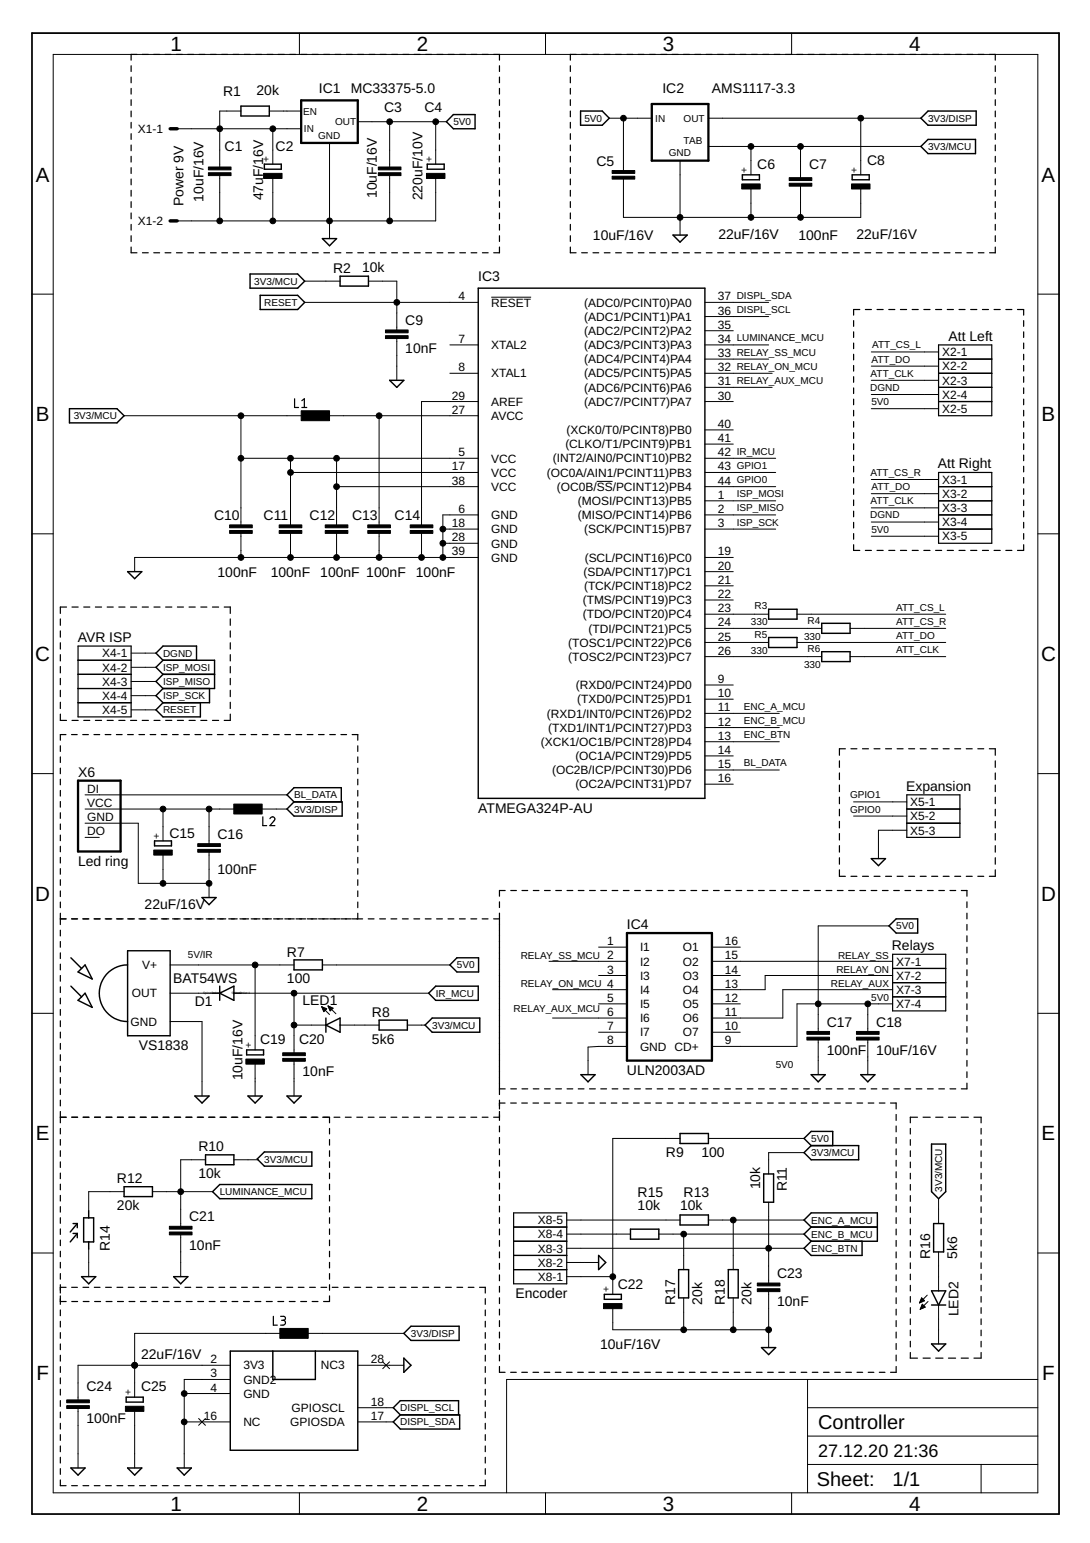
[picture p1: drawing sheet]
<svg xmlns="http://www.w3.org/2000/svg" width="210mm" height="297mm" viewBox="0 0 210 297" stroke-linecap="round" stroke-linejoin="round" font-family="sans-serif">
<g fill="none" stroke="#000" stroke-width=".23">
<path d="M25.3 12.7v1.1M25.3 14.8v1.1M25.3 17v1.1M25.3 19.2v1.1M26.4 10.5h-1.1v1.1M27.4 10.5h1.2M29.6 10.5h1.1M31.8 10.5h1.1M34 10.5h1.1M36.2 10.5h1.1M38.4 10.5h1.1M40.5 10.5h1.1"/>
<path d="M42.7 10.5h1.1M44.9 10.5h1.1M47.1 10.5h1.1M49.3 10.5h1.1M51.4 10.5h1.1M53.6 10.5h1.1M55.8 10.5h1.1M58 10.5h1.1M60.2 10.5h1.1M62.4 10.5h1.1M64.5 10.5h1.1M66.7 10.5h1.1"/>
<path d="M68.9 10.5h1.1M71.1 10.5h1.1M73.3 10.5h1.1M75.4 10.5h1.1M77.6 10.5h1.1M79.8 10.5h1.1M82 10.5h1.1M84.2 10.5h1.1M86.3 10.5h1.2M88.5 10.5h1.1M90.7 10.5h1.1M92.9 10.5h1.1"/>
<path d="M95.1 10.5h1.1v1.1M96.2 12.7v1.1M96.2 14.8v1.1M96.2 17v1.1M96.2 19.2v1.1M109.8 12.7v1.1M109.8 14.8v1.1M109.8 17v1.1M109.8 19.2v1.1M110.9 10.5h-1.1v1.1M112 10.5h1.1M114.2 10.5h1.1"/>
<path d="M116.4 10.5h1.1M118.6 10.5h1.1M120.7 10.5h1.1M122.9 10.5h1.1M125.1 10.5h1.1M127.3 10.5h1.1M129.5 10.5h1.1M131.6 10.5h1.2M133.8 10.5h1.1M136 10.5h1.1M138.2 10.5h1.1M140.4 10.5h1.1"/>
<path d="M142.6 10.5h1.1M144.7 10.5h1.1M146.9 10.5h1.1M149.1 10.5h1.1M151.3 10.5h1.1M153.5 10.5h1.1M155.6 10.5h1.2M157.8 10.5h1.1M160 10.5h1.1M162.2 10.5h1.1M164.4 10.5h1.1M166.6 10.5h1.1"/>
<path d="M168.7 10.5h1.1M170.9 10.5h1.1M173.1 10.5h1.1M175.3 10.5h1.1M177.5 10.5h1.1M179.6 10.5h1.2M181.8 10.5h1.1M184 10.5h1.1M186.2 10.5h1.1M188.4 10.5h1.1M190.6 10.5h1.1v1.1M191.7 12.7v1.1"/>
<path d="M191.7 14.8v1.1M191.7 17v1.1M191.7 19.2v1.1M25.3 21.4v1.1M25.3 23.6v1.1M25.3 25.7v1.1M25.3 27.9v1.1M25.3 30.1v1.1M25.3 32.3v1.1M25.3 34.5v1.1M25.3 36.6v1.2M25.3 38.8v1.1"/>
<path d="M96.2 21.4v1.1M96.2 23.6v1.1M96.2 25.7v1.1M96.2 27.9v1.1M96.2 30.1v1.1M96.2 32.3v1.1M96.2 34.5v1.1M96.2 36.6v1.2M96.2 38.8v1.1M109.8 21.4v1.1M109.8 23.6v1.1M109.8 25.7v1.1"/>
<path d="M109.8 27.9v1.1M109.8 30.1v1.1M109.8 32.3v1.1M109.8 34.5v1.1M109.8 36.6v1.2M109.8 38.8v1.1M191.7 21.4v1.1M191.7 23.6v1.1M191.7 25.7v1.1M191.7 27.9v1.1M191.7 30.1v1.1M191.7 32.3v1.1"/>
<path d="M191.7 34.5v1.1M191.7 36.6v1.2M191.7 38.8v1.1M25.3 47.6v1.1h1.1M25.3 41v1.1M25.3 43.2v1.1M25.3 45.4v1.1M27.4 48.7h1.2M29.6 48.7h1.1M31.8 48.7h1.1M34 48.7h1.1M36.2 48.7h1.1"/>
<path d="M38.4 48.7h1.1M40.5 48.7h1.1M42.7 48.7h1.1M44.9 48.7h1.1M47.1 48.7h1.1M49.3 48.7h1.1M51.4 48.7h1.1M53.6 48.7h1.1M55.8 48.7h1.1M58 48.7h1.1M60.2 48.7h1.1M62.4 48.7h1.1"/>
<path d="M64.5 48.7h1.1M66.7 48.7h1.1M68.9 48.7h1.1M71.1 48.7h1.1M73.3 48.7h1.1M75.4 48.7h1.1M77.6 48.7h1.1M79.8 48.7h1.1M82 48.7h1.1M84.2 48.7h1.1M86.3 48.7h1.2M88.5 48.7h1.1"/>
<path d="M90.7 48.7h1.1M92.9 48.7h1.1M96.2 41v1.1M96.2 43.2v1.1M96.2 45.4v1.1M96.2 47.6v1.1h-1.1M109.8 41v1.1M109.8 43.2v1.1M109.8 45.4v1.1M109.8 47.6v1.1h1.1M112 48.7h1.1M114.2 48.7h1.1"/>
<path d="M116.4 48.7h1.1M118.6 48.7h1.1M120.7 48.7h1.1M122.9 48.7h1.1M125.1 48.7h1.1M127.3 48.7h1.1M129.5 48.7h1.1M131.6 48.7h1.2M133.8 48.7h1.1M136 48.7h1.1M138.2 48.7h1.1M140.4 48.7h1.1"/>
<path d="M142.6 48.7h1.1M144.7 48.7h1.1M146.9 48.7h1.1M149.1 48.7h1.1M151.3 48.7h1.1M153.5 48.7h1.1M155.6 48.7h1.2M157.8 48.7h1.1M160 48.7h1.1M162.2 48.7h1.1M164.4 48.7h1.1M165.6 59.6h-1.2v1.1"/>
<path d="M166.6 48.7h1.1M166.6 59.6h1.2M168.7 48.7h1.1M168.9 59.6h1.2M170.9 48.7h1.1M171.2 59.6h1.1M173.1 48.7h1.1M173.4 59.6h1.2M175.3 48.7h1.1M175.7 59.6h1.1M177.5 48.7h1.1M177.9 59.6h1.2"/>
<path d="M179.6 48.7h1.2M180.2 59.6h1.1M181.8 48.7h1.1M182.4 59.6h1.2M184 48.7h1.1M184.7 59.6h1.1M186.2 48.7h1.1M186.9 59.6h1.2M188.4 48.7h1.1M189.2 59.6h1.2M191.4 59.6h1.2M191.7 41v1.1"/>
<path d="M191.7 43.2v1.1M191.7 45.4v1.1M191.7 47.6v1.1h-1.1M193.7 59.6h1.2M195.9 59.6h1.2v1.1M56.7 76.8v1.6h.8M58.1 78.4h1M58.1 77.1l.5-.3v1.6M164.4 61.7v1.1M164.4 63.9v1.1M164.4 66v1.1M164.4 68.2v1.1"/>
<path d="M164.4 70.4v1M164.4 72.5v1.1M164.4 74.7v1.1M164.4 76.8v1.1M164.4 79v1.1M180.7 66.4h10.3v13.6h-10.3zM180.7 69.1h10.3M180.7 71.9h10.3M180.7 74.6h10.3M180.7 77.3h10.3M197.1 61.7v1.1M197.1 63.9v1.1"/>
<path d="M197.1 66v1.1M197.1 68.2v1.1M197.1 70.4v1M197.1 72.5v1.1M197.1 74.7v1.1M197.1 76.8v1.1M197.1 79v1.1M164.4 81.2v1M164.4 83.3v1.1M164.4 85.4v1.2M164.4 87.6v1.1M164.4 89.8v1"/>
<path d="M164.4 91.9v1.1M164.4 94.1v1.1M164.4 96.2v1.1M164.4 98.4v1.1M180.7 91h10.3v13.6h-10.3zM180.7 93.7h10.3M180.7 96.4h10.3M180.7 99.1h10.3M197.1 81.2v1M197.1 83.3v1.1M197.1 85.4v1.2M197.1 87.6v1.1"/>
<path d="M197.1 89.8v1M197.1 91.9v1.1M197.1 94.1v1.1M197.1 96.2v1.1M197.1 98.4v1.1M11.6 119.1v1.3M12.8 116.9h-1.2v1.2M13.9 116.9h1.1M16.1 116.9h1.2M18.4 116.9h1.2M20.6 116.9h1.2M22.9 116.9h1.2"/>
<path d="M25.1 116.9h1.2M27.4 116.9h1.2M29.7 116.9h1.1M31.9 116.9h1.2M34.2 116.9h1.1M36.4 116.9h1.2M38.7 116.9h1.1M40.9 116.9h1.2M43.2 116.9h1.1v1.2M44.3 119.1v1.3M164.4 100.6v1M164.4 102.7v1.1"/>
<path d="M164.4 104.9v1.1h1.2M166.6 106h1.2M168.9 106h1.2M171.2 106h1.1M173.4 106h1.2M175.7 106h1.1M177.9 106h1.2M180.2 106h1.1M180.7 101.9h10.3M182.4 106h1.2M184.7 106h1.1M186.9 106h1.2"/>
<path d="M189.2 106h1.2M191.4 106h1.2M193.7 106h1.2M197.1 100.6v1M197.1 102.7v1.1M197.1 104.9v1.1h-1.2M11.6 121.5v1.2M11.6 123.7v1.2M11.6 126v1.2M11.6 128.3v1.2M11.6 130.6v1.2M11.6 132.9v1.2"/>
<path d="M11.6 135.2v1.2M11.6 137.5v1.2h1.2M13.9 138.7h1.1M15 124.4h10.3v13.6h-10.3zM15 127.1h10.3M15 129.8h10.3M15 132.5h10.3M15 135.3h10.3M16.1 138.7h1.2M18.4 138.7h1.2M20.6 138.7h1.2M22.9 138.7h1.2"/>
<path d="M25.1 138.7h1.2M27.4 138.7h1.2M29.7 138.7h1.1M31.9 138.7h1.2M34.2 138.7h1.1M36.4 138.7h1.2M38.7 138.7h1.1M40.9 138.7h1.2M44.3 121.5v1.2M44.3 123.7v1.2M44.3 126v1.2M44.3 128.3v1.2"/>
<path d="M44.3 130.6v1.2M44.3 132.9v1.2M44.3 135.2v1.2M44.3 137.5v1.2h-1.1M11.6 143.6v1.1M11.6 145.7v1.1M11.6 147.9v1M11.6 150v1.1M11.6 152.2v1M11.6 154.3v1.1M11.6 156.5v1M11.6 158.6v1.1"/>
<path d="M12.7 141.4h-1.1v1.1M13.8 141.4h1.1M15.9 141.4h1.1M18.1 141.4h1.1M20.3 141.4h1.1M22.4 141.4h1.1M24.6 141.4h1.1M26.8 141.4h1M28.9 141.4h1.1M31.1 141.4h1.1M33.2 141.4h1.1M35.4 141.4h1.1"/>
<path d="M37.5 141.4h1.2M39.7 141.4h1.1M41.9 141.4h1.1M44 141.4h1.1M46.2 141.4h1.1M48.4 141.4h1M50.5 141.4h1.1M50.6 157.2v1.7h.8M52 157.6a.46 .46 0 0 1 .6-.3 .46 .46 0 0 1 .2 .7l-.8 .9h.9M52.7 141.4h1.1M54.8 141.4h1.1M57 141.4h1.1"/>
<path d="M59.2 141.4h1.1M61.3 141.4h1.1M63.5 141.4h1.1M65.7 141.4h1M67.8 141.4h1.1v1.1M68.9 143.6v1.1M68.9 145.7v1.1M68.9 147.9v1M68.9 150v1.1M68.9 152.2v1M68.9 154.3v1.1M68.9 156.5v1"/>
<path d="M68.9 158.6v1.1M161.6 146.5v1.2M161.6 148.8v1.3M161.6 151.1v1.3M161.6 153.5v1.2M161.6 155.8v1.3M161.6 158.1v1.3M162.8 144.1h-1.2v1.3M163.9 144.1h1.1M166.1 144.1h1.1M168.3 144.1h1.2M170.5 144.1h1.2"/>
<path d="M172.8 144.1h1.1M174.6 153h10.2v8.2h-10.2zM174.6 155.7h10.2M174.6 158.5h10.2M175 144.1h1.1M177.2 144.1h1.2M179.4 144.1h1.2M181.6 144.1h1.2M183.9 144.1h1.1M186.1 144.1h1.1M188.3 144.1h1.1M190.5 144.1h1.2v1.3"/>
<path d="M191.7 146.5v1.2M191.7 148.8v1.3M191.7 151.1v1.3M191.7 153.5v1.2M191.7 155.8v1.3M191.7 158.1v1.3M11.6 160.8v1M11.6 162.9v1.1M11.6 165.1v1M11.6 167.2v1.1M11.6 169.4v1M11.6 171.5v1.1"/>
<path d="M11.6 173.7v1M11.6 175.8v2.2M11.6 179.1v1.1M11.6 176.9h1.1M13.8 176.9h1.1M15.9 176.9h1.2M18.1 176.9h1.2M20.3 176.9h1.2M22.4 176.9h1.3M24.6 176.9h1.3M26.8 176.9h1.3M28.9 176.9h1.4"/>
<path d="M31.1 176.9h1.4M33.2 176.9h1.5M35.4 176.9h1.5M37.5 176.9h1.6M39.7 176.9h1.6M41.9 176.9h1.6M44 176.9h1.7M46.2 176.9h1.7M48.4 176.9h1.7M50.5 176.9h1.8M52.7 176.9h1.8M54.8 176.9h1.9"/>
<path d="M57 176.9h1.8M59.2 176.9h1.8M61.3 176.9h1.9M63.5 176.9h1.9M65.7 176.9h1.9M67.8 176.9h2M68.9 160.8v1M68.9 162.9v1.1M68.9 165.1v1M68.9 167.2v1.1M68.9 169.4v1M68.9 171.5v1.1"/>
<path d="M68.9 173.7v1M68.9 175.8v1.1M70.9 176.9h1.1M73.1 176.9h1.1M75.3 176.9h1.1M77.5 176.9h1.1M79.7 176.9h1.1M81.9 176.9h1.1M84.1 176.9h1.1M86.3 176.9h1.1M88.5 176.9h1.1M90.7 176.9h1.1"/>
<path d="M92.9 176.9h1.1M95.1 176.9h1.1M96.2 173.6v1.1M96.2 175.8v34.9M97.3 171.4h-1.1v1.1M98.4 171.4h1M100.5 171.4h1.1M102.7 171.4h1.1M104.9 171.4h1.1M107 171.4h1.1M109.2 171.4h1.1M111.4 171.4h1.1"/>
<path d="M113.5 171.4h1.1M115.7 171.4h1.1M117.9 171.4h1.1M120 171.4h1.1M122.2 171.4h1.1M124.4 171.4h1.1M126.6 171.4h1M128.7 171.4h1.1M130.9 171.4h1.1M133.1 171.4h1.1M135.2 171.4h1.1M137.4 171.4h1.1"/>
<path d="M139.6 171.4h1.1M141.7 171.4h1.1M143.9 171.4h1.1M146.1 171.4h1.1M148.2 171.4h1.1M150.4 171.4h1.1M152.6 171.4h1.1M154.7 171.4h1.2M156.9 171.4h1.1M159.1 171.4h1.1M161.2 171.4h1.1M161.6 160.5v1.2"/>
<path d="M161.6 162.8v1.2M161.6 165.1v1.3M161.6 167.4v1.3h1.2M163.4 171.4h1.1M163.9 168.7h1.1M165.6 171.4h1.1M166.1 168.7h1.1M167.8 171.4h1M168.3 168.7h1.2M169.9 171.4h1.1M170.5 168.7h1.2M172.1 171.4h1.1"/>
<path d="M172.8 168.7h1.1M174.3 171.4h1.1M175 168.7h1.1M176.4 171.4h1.1M177.2 168.7h1.2M178.6 171.4h1.1M179.4 168.7h1.2M180.8 171.4h1.1M181.6 168.7h1.2M182.9 171.4h1.1M183.9 168.7h1.1M185.1 171.4h1.1v1.1"/>
<path d="M186.1 168.7h1.1M186.2 173.6v1.1M186.2 175.8v1.1M186.2 178v1.1M188.3 168.7h1.1M191.7 160.5v1.2M191.7 162.8v1.2M191.7 165.1v1.3M191.7 167.4v1.3h-1.2M11.6 181.3v1.1M11.6 183.4v1.1M11.6 185.6v1.1"/>
<path d="M11.6 187.8v1.1M11.6 190v1.1M11.6 192.2v1.1M11.6 194.3v1.2M11.6 196.5v1.1M11.6 198.7v1.1M171.9 183.7h10.2v10.9h-10.2zM171.9 186.4h10.2M171.9 189.2h10.2M171.9 191.9h10.2M186.2 180.1v1.2M186.2 182.3v1.2"/>
<path d="M186.2 184.5v1.1M186.2 186.7v1.1M186.2 188.9v1.1M186.2 191.1v1.1M186.2 193.3v1.1M186.2 195.4v1.1M186.2 197.6v1.1M186.2 199.8v1.1M11.6 200.9v1.1M11.6 203.1v1.1M11.6 205.3v1.1M11.6 207.4v1.1"/>
<path d="M11.6 209.6v1.1M11.6 211.8v1.1M11.6 214v2.2M11.6 217.2v1.1M11.6 219.4v1.1M11.6 215.1h1.1M13.8 215.1h1.1M16 215.1h1.1M18.2 215.1h1.2M20.4 215.1h1.2M22.6 215.1h1.2M24.8 215.1h1.2"/>
<path d="M27 215.1h1.2M29.2 215.1h1.2M31.4 215.1h1.2M33.6 215.1h1.2M35.8 215.1h1.2M38 215.1h1.2M40.2 215.1h1.2M42.4 215.1h1.2M44.6 215.1h1.2M46.8 215.1h1.2M48.9 215.1h1.3M51.1 215.1h1.3"/>
<path d="M53.3 215.1h1.3M55.5 215.1h1.3M57.7 215.1h1.3M59.9 215.1h1.3M62.1 215.1h1.4v1.1M63.5 217.2v1.1M63.5 219.4v1.1M64.3 215.1h1.1M66.5 215.1h1.1M68.7 215.1h1.1M70.9 215.1h1.1M73.1 215.1h1.1"/>
<path d="M75.3 215.1h1.1M77.5 215.1h1.1M79.7 215.1h1.1M81.9 215.1h1.1M84.1 215.1h1.1M86.3 215.1h1.1M88.5 215.1h1.1M90.7 215.1h1.1M92.9 215.1h1.1M95.1 215.1h1.1M96.2 211.8v1.7M96.2 214v1.7"/>
<path d="M96.2 216.8v1.1M96.2 219v1.1M96.2 209.6h1.1M96.2 212.3h1.1M98.3 212.3h1.1M98.4 209.6h1M100.5 212.3h1.1M100.5 209.6h1.1M102.6 212.3h1.1M102.7 209.6h1.1M104.8 212.3h1.1M104.9 209.6h1.1"/>
<path d="M106.9 212.3h1.1M107 209.6h1.1M109.1 212.3h1.1M109.2 209.6h1.1M111.3 212.3h1M111.4 209.6h1.1M113.4 212.3h1.1M113.5 209.6h1.1M115.5 212.3h1.1M115.7 209.6h1.1M117.7 212.3h1.1M117.9 209.6h1.1"/>
<path d="M119.8 212.3h1.1M120 209.6h1.1M122 212.3h1.1M122.2 209.6h1.1M124.2 212.3h1M124.4 209.6h1.1M126.3 212.3h1.1M126.6 209.6h1M128.5 212.3h1M128.7 209.6h1.1M130.6 212.3h1.1M130.9 209.6h1.1"/>
<path d="M132.8 212.3h1M133.1 209.6h1.1M134.9 212.3h1.1M135.2 209.6h1.1M137.1 212.3h1M137.4 209.6h1.1M139.2 212.3h1.1M139.6 209.6h1.1M141.4 212.3h1.1M141.7 209.6h1.1M143.5 212.3h1.1M143.9 209.6h1.1"/>
<path d="M145.7 212.3h1M146.1 209.6h1.1M147.8 212.3h1.1M148.2 209.6h1.1M150 212.3h1M150.4 209.6h1.1M152.1 212.3h1.1M152.6 209.6h1.1M154.3 212.3h1.1M154.7 209.6h1.2M156.4 212.3h1.1M156.9 209.6h1.1"/>
<path d="M158.6 212.3h1.1M159.1 209.6h1.1M160.7 212.3h1.1M161.2 209.6h1.1M162.9 212.3h1.1M163.4 209.6h1.1M165 212.3h1.1M165.6 209.6h1.1M167.2 212.3h1.1M167.8 209.6h1M169.3 212.3h1.1M169.9 209.6h1.1"/>
<path d="M171.5 212.3h1.1v1.2M172.1 209.6h1.1M172.6 214.5v1.2M172.6 216.8v1.1M172.6 219v1.1M174.3 209.6h1.1M175.3 217.2v1.1M175.3 219.4v1.1M176.4 209.6h1.1M176.7 215.1h-1.4v1.1M177.8 215.1h1.3M178.6 209.6h1.1"/>
<path d="M180.2 215.1h1.4M180.8 209.6h1.1M182.6 215.1h1.4M182.9 209.6h1.1M185.1 215.1h1.4M186.2 202v1.1M186.2 204.2v1.1M186.2 206.3v1.1M186.2 208.5v1.1h-1.1M187.6 215.1h1.3v1.1M188.9 217.2v1.1M188.9 219.4v1.1"/>
<path d="M11.6 221.5v1.1M11.6 223.7v1M11.6 225.8v1.1M11.6 228v1M11.6 230.1v1.1M11.6 232.3v1M11.6 234.4v1.1M11.6 236.6v1M11.6 238.7v1.1M63.5 221.5v1.1M63.5 223.7v1M63.5 225.8v1.1"/>
<path d="M63.5 228v1M63.5 230.1v1.1M63.5 232.3v1M63.5 234.4v1.1M63.5 236.6v1M63.5 238.7v1.1M96.2 221.2v1.1M96.2 223.4v1.1M96.2 225.6v1.1M96.2 227.8v1.1M96.2 230v1.1M96.2 232.2v1.1"/>
<path d="M96.2 234.4v1.1M96.2 236.6v1.1M96.2 238.8v1.1M98.9 233.5h10.2v13.6h-10.2zM98.9 239h10.2M98.9 236.2h10.2M172.6 221.2v1.1M172.6 223.4v1.1M172.6 225.6v1.1M172.6 227.8v1.1M172.6 230v1.1M172.6 232.2v1.1"/>
<path d="M172.6 234.4v1.1M172.6 236.6v1.1M172.6 238.8v1.1M175.3 221.6v1M175.3 223.7v1.1M175.3 225.9v1M175.3 228v1.1M175.3 230.2v1.1M175.3 232.3v1.1M175.3 234.5v1.1M175.3 236.6v1.1M175.3 238.8v1.1"/>
<path d="M188.9 221.6v1M188.9 223.7v1.1M188.9 225.9v1M188.9 228v1.1M188.9 230.2v1.1M188.9 232.3v1.1M188.9 234.5v1.1M188.9 236.6v1.1M188.9 238.8v1.1M11.6 240.9v1M11.6 243v1.1M11.6 245.2v1.1"/>
<path d="M11.6 247.3v1.6M11.6 249.5v1.6M11.6 252.2v1.1M11.6 254.4v1.1M11.6 256.5v1.1M11.6 258.7v1.1M11.6 250.5h1.1M11.6 247.8h1.1M13.8 247.8h1.1M13.8 250.5h1.1M16 247.8h1.1M16 250.5h1.1"/>
<path d="M18.2 247.8h1.1M18.2 250.5h1.2M20.3 247.8h1.1M20.4 250.5h1.2M22.5 247.8h1.1M22.6 250.5h1.2M24.7 247.8h1.1M24.8 250.5h1.2M26.9 247.8h1.1M27.1 250.5h1.1M29.1 247.8h1.1M29.3 250.5h1.1"/>
<path d="M31.3 247.8h1.1M31.5 250.5h1.1M33.4 247.8h1.1M33.7 250.5h1.1M35.6 247.8h1.1M35.9 250.5h1.1M37.8 247.8h1.1M38.1 250.5h1.1M40 247.8h1.1M40.3 250.5h1.1M42.2 247.8h1.1M42.5 250.5h1.1"/>
<path d="M44.3 247.8h1.1M44.7 250.5h1.1M46.5 247.8h1.1M46.9 250.5h1.1M48.7 247.8h1.1M49.1 250.5h1.1M50.9 247.8h1.1M51.3 250.5h1.1M52.6 253.4v1.7h.8M53.1 247.8h1.1M53.5 250.5h1.1M54 253.4h.6a.38 .38 0 0 1 .4 .4 .38 .38 0 0 1-.4 .4h-.4"/>
<path d="M54.5 254.2a.47 .47 0 0 1 .5 .4 .47 .47 0 0 1-.5 .5h-.5M55.2 247.8h1.2M55.7 250.5h1.1M57.4 247.8h1.1M57.9 250.5h1.1M59.6 247.8h1.1M60.1 250.5h1.1M61.8 247.8h1.1M63.5 240.9v1M63.5 243v1.1M63.5 245.2v1.1M63.5 247.3v1.1"/>
<path d="M63.5 249.5v1h-1.2M64 247.8h1.1M66.2 247.8h1.1M68.3 247.8h1.1M70.5 247.8h1.1M72.7 247.8h1.1M74.9 247.8h1.1M77.1 247.8h1.1M79.2 247.8h1.2M81.4 247.8h1.1M83.6 247.8h1.1M85.8 247.8h1.1"/>
<path d="M88 247.8h1.1M90.2 247.8h1.1M92.4 247.8h1.1v1.1M93.5 250v1.1M93.5 252.2v1.1M93.5 254.4v1.1M93.5 256.5v1.1M93.5 258.7v1.1M96.2 241v1.1M96.2 243.2v1.1M96.2 245.4v1.1M96.2 247.6v1.2"/>
<path d="M96.2 249.8v1.2M96.2 252v1.2M96.2 254.2v1.2M96.2 256.4v1.2M96.2 258.6v1.2M98.9 244.4h10.2M98.9 241.7h10.2M172.6 241v1.1M172.6 243.2v1.1M172.6 245.4v1.1M172.6 247.6v1.2M172.6 249.8v1.2"/>
<path d="M172.6 252v1.2M172.6 254.2v1.2M172.6 256.4v1.2M172.6 258.6v1.2M175.3 241v1M175.3 243.1v1.1M175.3 245.3v1.1M175.3 247.4v1.1M175.3 249.6v1.1M175.3 251.7v1.1M175.3 253.9v1.1M175.3 256.1v1"/>
<path d="M175.3 258.2v1.1M188.9 241v1M188.9 243.1v1.1M188.9 245.3v1.1M188.9 247.4v1.1M188.9 249.6v1.1M188.9 251.7v1.1M188.9 253.9v1.1M188.9 256.1v1M188.9 258.2v1.1M11.6 260.9v1.1M11.6 263.1v1.1"/>
<path d="M11.6 265.3v1.1M11.6 267.4v1.2M11.6 269.6v1.1M11.6 271.8v1.1M11.6 274v1.1M11.6 276.2v1.1M11.6 278.4v1.1M93.5 260.9v1.1M93.5 263.1v1.1M93.5 265.3v1.1M93.5 267.4v1.2M93.5 269.6v1.1"/>
<path d="M93.5 271.8v1.1M93.5 274v1.1M93.5 276.2v1.1M93.5 278.4v1.1M96.2 260.9v1.1M96.2 263.1v1.1h1.1M98.3 264.2h1.1M100.5 264.2h1.1M102.6 264.2h1.1M104.8 264.2h1.1M106.9 264.2h1.1M109.1 264.2h1.1"/>
<path d="M111.3 264.2h1M113.4 264.2h1.1M115.5 264.2h1.1M117.7 264.2h1.1M119.8 264.2h1.1M122 264.2h1.1M124.2 264.2h1M126.3 264.2h1.1M128.5 264.2h1M130.6 264.2h1.1M132.8 264.2h1M134.9 264.2h1.1"/>
<path d="M137.1 264.2h1M139.2 264.2h1.1M141.4 264.2h1.1M143.5 264.2h1.1M145.7 264.2h1M147.8 264.2h1.1M150 264.2h1M152.1 264.2h1.1M154.3 264.2h1.1M156.4 264.2h1.1M158.6 264.2h1.1M160.7 264.2h1.1"/>
<path d="M162.9 264.2h1.1M165 264.2h1.1M167.2 264.2h1.1M169.3 264.2h1.1M172.6 260.9v1.1M172.6 263.1v1.1h-1.1M175.3 260.4v1.1h1.4M177.8 261.5h1.3M180.2 261.5h1.4M182.6 261.5h1.4M185.1 261.5h1.4M188.9 260.4v1.1h-1.3"/>
<path d="M11.6 280.5v1.1M11.6 282.7v1.1M11.6 284.9v1.1h1.1M13.8 286h1.1M16 286h1.1M18.2 286h1.1M20.3 286h1.1M22.5 286h1.1M24.7 286h1.1M26.9 286h1.1M29.1 286h1.1M31.3 286h1.1"/>
<path d="M33.4 286h1.1M35.6 286h1.1M37.8 286h1.1M40 286h1.1M42.2 286h1.1M44.3 286h1.1M46.5 286h1.1M48.7 286h1.1M50.9 286h1.1M53.1 286h1.1M55.2 286h1.2M57.4 286h1.1"/>
<path d="M59.6 286h1.1M61.8 286h1.1M64 286h1.1M66.2 286h1.1M68.3 286h1.1M70.5 286h1.1M72.7 286h1.1M74.9 286h1.1M77.1 286h1.1M79.2 286h1.2M81.4 286h1.1M83.6 286h1.1"/>
<path d="M85.8 286h1.1M88 286h1.1M90.2 286h1.1M93.5 280.5v1.1M93.5 282.7v1.1M93.5 284.9v1.1h-1.1"/>
</g>
<g fill="none" stroke="#000" stroke-width=".19">
<path d="M10.2 10.5h189.7v276.9h-189.7zM57.7 6.4v4.1M105.1 6.4v4.1M152.4 6.4v4.1M34.1 24.8h23.9M42.3 33.8v8.7M46.4 21.4h-4.1v10.8M51.9 21.4h6.1M52.5 24.8v6.8M52.5 34.3v8.2M63.5 27.5v18.4M68.9 23.4h17.1"/>
<path d="M75 23.4v8.8M75 33.8v8.7M83.9 23.4v8.2M83.9 34.3v8.2h-49.8M117.3 22.8h8.2M120.1 22.8v10M120.1 34.5v7.3h45.7v-5.4M131 30.9v14.4M136.4 22.8h40.9M136.4 28.2h40.9M144.6 28.2v5.5M144.6 36.4v5.4"/>
<path d="M154.2 28.2v6M154.2 35.8v6M165.8 22.8v10.9M6.2 56.6h4M58.7 58.2h33.4M58.7 54.1h6.8M71 54.1h5.4v9.4M94.6 57.2h7.7M135.7 58.2h12.3M199.9 56.6h4M76.4 65.2v8M86.6 66.4h5.5"/>
<path d="M86.6 71.9h5.5M92.1 77.3h-10.9v23.7M135.7 66.4h12.3M135.7 71.9h13M135.7 77.3h5.5M135.7 74.6h13M135.7 69.1h12.3M135.7 63.7h5.5M135.7 60.9h12.3M167.8 67.8h12.9M167.8 70.5h12.9M167.8 73.2h12.9"/>
<path d="M167.8 75.9h12.9M167.8 78.7h12.9M23.9 80h34.1M46.4 88.2h45.7M46.4 80v21M55.9 91h36.2M55.9 88.2v12.8M63.5 80h28.6M64.8 93.7h27.3M64.8 88.2v12.8M73 80v21M92.1 99.1h-6.8v8.2"/>
<path d="M114.9 92.7h3.1M135.7 82.8h5.5M135.7 85.5h5.5M135.7 88.2h13.7M135.7 91h13.7M135.7 93.7h13.7M135.7 96.4h13.7M135.7 99.1h13.7M167.8 92.3h12.9M167.8 95h12.9M167.8 97.8h12.9M6.2 102.8h4"/>
<path d="M46.4 102.7v4.6M55.9 102.7v4.6M64.8 102.7v4.6M73 102.7v4.6M81.2 102.7v4.6M85.3 101.9h6.8M85.3 104.6h6.8M92.1 107.3h-66.2v2.7M135.7 101.9h13.7M135.7 107.3h5.5M135.7 110h5.5M135.7 112.8h5.5"/>
<path d="M135.7 115.5h5.5M135.7 118.2h12.3M153.5 118.2h28.6M167.8 100.5h12.9M167.8 103.2h12.9M199.9 102.8h4M25.3 125.7h4.7M25.3 128.5h4.7M25.3 131.2h4.7M25.3 133.9h4.7M25.3 136.7h4.7M135.7 131.9h5.5"/>
<path d="M135.7 134.6h5.5M135.7 137.3h14.4M135.7 121h22.5M135.7 123.7h12.3M135.7 126.4h22.5M153.5 123.7h28.6M163.7 121h18.4M163.7 126.4h18.4M6.2 148.9h4M16.4 155.7h28.6M16.4 153h38.9M16.4 158.5h10.2v11.6h13.7"/>
<path d="M31.4 155.7v6.2M40.3 155.7v6.7M50.5 155.7h4.8M135.7 140.1h14.4M135.7 142.8h14.4M135.7 145.5h5.5M135.7 148.2h14.4M135.7 151h5.5M164.4 154.4h10.2M164.4 157.1h10.2M174.6 159.8h-5.4v5.5M199.9 148.9h4"/>
<path d="M16.4 161.2h2.7M31.4 164.6v5.5M40.3 164.1v8.7M171.2 178.2h-13.6v20.4M6.2 195.1h4M32.8 196.7h6.1v14.3M32.8 191.2h8.1M32.8 185.8h23.8M46.4 191.2h36.1M49.1 185.8v16.3M56.6 197.3h6.2M56.6 191.2v11.5"/>
<path d="M62 193.8l1.5 1.5M62 193.8h.1M62 193.8l.9 .4-.5 .6zM62 194h.3M62.1 185.8h24.5M62.1 194.1h.6M62.1 194.2h.8M62.2 194.4h.6M62.3 194.5h.3M62.3 194.6h.2M63.2 193.7l1.5 1.5M63.2 193.7l.9 .4-.5 .5z"/>
<path d="M63.2 193.7h.1M63.2 193.8h.4M63.3 194h.6M63.4 194.1h.7M63.4 194.2h.6M63.5 194.4h.3M63.5 194.5h.2M65.5 197.3h7.5M78.4 197.3h3.5M105.7 185.1h15M106.4 190.5h14.3M106.4 196h14.3"/>
<path d="M115.3 182.3h5.4M115.3 187.8h5.4M115.3 193.3h5.4M115.3 198.7h5.4M137.1 182.3h5.5M137.1 185.1h34.8M137.1 187.8h5.5M137.1 193.3h5.5M137.1 198.7h5.5M167.1 193.3v5.3M171.9 187.8h-24.6v2.7h-10.2M171.9 190.5h-21.2v5.5h-13.6"/>
<path d="M171.9 193.3h-18.4v8.1h-16.4M199.9 195.1h4M49.1 204.9v6.1M56.6 204.3v6.7M120.7 201.4l-7.5 .2v5.3M131 219.2h-13v30M136.4 219.2h18.4M157.6 200.2v6.7M167.1 200.2v6.7M23.9 229.4h-6.8v3.7M29.4 229.4h11.5M34.8 237.7v8.1"/>
<path d="M39.6 223.3h-4.8v12.8M45 223.3h4.8M109.1 234.9h21.9M109.1 237.6h12.3M126.9 237.6h27.9M131.7 237.6v6.8M136.4 234.9h18.4M141.2 234.9v9.5M148 231.4v15.6M154.8 221.9h-6.8v4.1M180.7 230.8v4.7M6.2 241.2h4"/>
<path d="M17.1 240.5v5.3M53.9 256.7h-28v12.3M59.4 256.7h18.4M109.1 245.8h8.9M109.1 243h6.2M109.1 240.3h45.7M118 251.9v4.1h30M131.7 249.9v6.1M141.2 249.9v6.1M148 248.6v10.8M177.1 250.7h.3M177.2 250.6h.5"/>
<path d="M177.2 250.4h.8M177.2 252h.1M177.3 251.9h.3M177.3 250.3h.6M177.3 251.8h.6M177.4 250.2h.4M177.4 250h.3M177.4 251.6h.7M177.4 251.5h.6M177.5 249.9h.1M177.5 249.9l.5 .5-.9 .4zM177.5 251.4h.4"/>
<path d="M177.6 251.2h.2M177.6 251.1l.6 .5-1 .5zM178.6 249.3l-1.5 1.5M178.7 250.5l-1.5 1.6M180.7 241v7.5M180.7 251.2v7.5M199.9 241.2h4M15 271.1v11.5M25.9 271.7v10.9M35.5 268.3h8.8M35.5 273.7h8.8M38.2 273.1l1.4 1.3"/>
<path d="M39.6 273.1l-1.4 1.3M44.3 265.6h-8.8v17M44.3 262.8h-29.3v6.7M68.9 271h6.8M68.9 262.8h8.9M68.9 273.7h6.8M73.7 262.2l1.3 1.3M75 262.2l-1.3 1.3M155.5 265.6v21.8M155.5 276.5h44.4M155.5 271h44.4M199.9 265.6h-102.3v21.8"/>
<path d="M57.7 287.4v4.1M105.1 287.4v4.1M152.4 287.4v4.1M155.5 281.9h44.4M188.9 281.9v5.5"/>
</g>
<g fill="none" stroke="#000" stroke-width=".28">
<path d="M46.4 20.4h5.5v1.9h-5.5zM50.9 31.6h3.3v1h-3.3zM82.3 31.6h3.2v1h-3.2zM87.3 22.1h4.2v2.7h-4.2l-1.3-1.4zM111.8 21.4h4.2l1.3 1.4-1.3 1.3h-4.2zM143 33.7h3.2v.9h-3.2zM164.1 33.7h3.3v.9h-3.3zM177.3 28.2l1.4-1.4h9.2v2.8h-9.2zM177.3 22.8l1.4-1.4h9.3v2.7h-9.3zM48.2 52.7h9.1l1.4 1.4-1.4 1.4h-9.1zM50.1 56.9h7.2l1.4 1.3-1.4 1.4h-7.2zM62.1 45.9h2.7l-1.3 1.4z"/>
<path d="M65.5 53.2h5.5v1.9h-5.5zM92.1 55.5h43.6v98.2h-43.6zM129.6 45.3h2.7l-1.3 1.3zM13.4 78.7h9.1l1.4 1.3-1.4 1.4h-9.1zM75 73.2h2.8l-1.4 1.4zM24.6 110h2.7l-1.4 1.4zM148 117.3h5.5v1.9h-5.5zM158.2 120h5.5v1.9h-5.5zM31.4 127.1l-1.4 1.4 1.4 1.3M31.4 127.1h9.9v5.4h-9.9M31.4 129.8h9.9M31.4 127.1l-1.4-1.4 1.4-1.3h6.4v2.7"/>
<path d="M31.4 132.5l-1.4 1.4 1.4 1.4M31.4 129.8l-1.4 1.4 1.4 1.3M31.4 135.3l-1.4 1.4 1.4 1.3h7.2v-2.7M40.3 132.5v2.8h-8.9M148 122.7h5.5v2h-5.5zM158.2 125.5h5.5v1.9h-5.5zM56.6 154.4l-1.3-1.4 1.3-1.4h9.1v2.8M56.6 154.4h9.3v2.7h-9.3l-1.3-1.4zM29.8 161.9h3.2v.9h-3.2zM38.9 172.8h2.7l-1.3 1.4zM167.8 165.3h2.7l-1.3 1.3zM171.2 178.2l1.4-1.3h4.1v2.7h-4.1z"/>
<path d="M13.7 184.4l2 2M13.7 189.8l2 2.1M16.4 191.2l1.4 2.7-2.8-1.3zM16.4 185.8l1.4 2.7-2.8-1.4zM24.6 185.8a5.5 5.5 0 0 0-5.5 5.4 5.5 5.5 0 0 0 5.5 5.5M24.6 183h8.2v16.4h-8.2zM40.9 191.2h1.4M42.3 191.2l2.7-1.4v2.8zM42.3 189.8v2.8M45 191.2h1.4M56.6 184.8h5.5v1.9h-5.5zM62.8 197.3l2.7-1.3v2.7z"/>
<path d="M62.8 196v2.7M73 196.4h5.4v1.9h-5.4zM81.9 197.3l1.3-1.3h9.2v2.7h-9.2zM82.5 191.2l1.4-1.4h8.2v2.8h-8.2zM88 184.4h4.2v2.7h-4.2l-1.4-1.3zM37.5 211h2.8l-1.4 1.3zM47.5 202.1h3.3v1h-3.3zM47.8 211h2.7l-1.4 1.3zM55.3 211h2.7l-1.4 1.3zM111.9 206.9h2.7l-1.4 1.4zM131 218.2h5.4v1.9h-5.4zM156.2 206.9h2.7l-1.3 1.4z"/>
<path d="M165.8 206.9h2.7l-1.4 1.4zM14.1 237.4h.8M14.1 235.5h.8M14.9 237.4l-1.4 1.7M14.9 235.5v.8M14.9 237.4v.9M14.9 235.5l-1.4 1.7M16.1 234.4h1.9v4.7h-1.9zM17.1 233.1v1.3M17.1 239.1v1.4M23.9 228.5h5.5v1.9h-5.5zM39.6 222.3h5.4v1.9h-5.4z"/>
<path d="M40.9 229.4l1.4-1.4h17.7v2.8h-17.7zM49.5 223.1l1.4-1.3h9.1v2.7h-9.1zM121.4 236.6h5.5v1.9h-5.5zM131 233.9h5.4v1.9h-5.4zM147.1 226h1.9v5.4h-1.9zM154.8 221.9l1.4-1.4h9.2v2.8h-9.2zM156.2 236.2l-1.4 1.4 1.4 1.4M156.2 236.2h12.8M156.2 236.2l-1.4-1.3 1.4-1.4h12.8v5.5h-12.8M156.2 220.5l-1.4-1.3 1.4-1.4h4.2v2.7M156.2 239l-1.4 1.3 1.4 1.4h9.8v-2.7M179.4 220.2h2.7v9.2l-1.4 1.4-1.3-1.4z"/>
<path d="M179.8 235.5h1.9v5.5h-1.9zM15.7 245.8h2.7l-1.3 1.3zM33.4 245.8h2.8l-1.4 1.3zM77.8 256.7l1.3-1.4h9.3v2.7h-9.3zM115.3 241.7l1.3 1.3-1.3 1.4zM116.4 249.2h3.3v.9h-3.3zM130.7 244.4h1.9v5.5h-1.9zM140.3 244.4h1.9v5.5h-1.9zM146.6 259.4h2.8l-1.4 1.4zM179.4 248.5h2.7l-1.4 2.7zM179.4 251.2h2.7M179.4 258.7h2.7l-1.4 1.4z"/>
<path d="M24.3 269h3.3v.9h-3.3zM44.3 260.1h24.6v19.1h-24.6zM52.5 260.1v5.5h8.2v-5.5M75.7 273.7l1.4-1.3h11.4v2.7h-11.4zM77.1 272.4l-1.4-1.4 1.4-1.4h11.2v2.8M77.8 261.5l1.3 1.3-1.3 1.4zM13.7 282.6h2.7l-1.4 1.4zM24.6 282.6h2.7l-1.4 1.4zM34.1 282.6h2.8l-1.4 1.4z"/>
</g>
<path d="M6.2 6.4h197.7v285.1h-197.7z" fill="none" stroke="#000" stroke-width=".34"/>
<g fill="#000" stroke="#000" stroke-width=".19">
<path d="M40.1 33.3h4.4v.5h-4.4zM40.1 32.2h4.4v.5h-4.4zM50.8 33.4h3.5v1h-3.5zM72.9 33.3h4.3v.5h-4.3zM72.9 32.2h4.3v.5h-4.3zM82.1 33.4h3.6v1h-3.6zM117.9 33.9h4.3v.6h-4.3zM117.9 32.8h4.3v.6h-4.3zM142.8 35.4h3.6v1h-3.6zM152 35.3h4.3v.5h-4.3zM152 34.2h4.3v.6h-4.3zM164 35.4h3.5v1h-3.5z"/>
<path d="M58 79.1h5.5v1.9h-5.5zM74.2 64.6h4.4v.6h-4.4zM74.2 63.5h4.4v.6h-4.4zM44.2 102.1h4.4v.6h-4.4zM44.2 101h4.4v.6h-4.4zM53.8 102.1h4.3v.6h-4.3zM53.8 101h4.3v.6h-4.3zM62.6 102.1h4.4v.6h-4.4zM62.6 101h4.4v.6h-4.4zM70.8 102.1h4.4v.6h-4.4zM70.8 101h4.4v.6h-4.4zM79 102.1h4.4v.6h-4.4z"/>
<path d="M79 101h4.4v.6h-4.4zM45 154.8h5.5v1.9h-5.5zM29.6 163.6h3.6v1h-3.6zM38.1 163.5h4.3v.6h-4.3zM38.1 162.4h4.3v.6h-4.3zM155.4 199.7h4.3v.5h-4.3zM155.4 198.6h4.3v.5h-4.3zM164.9 199.7h4.4v.5h-4.4zM164.9 198.6h4.4v.5h-4.4zM47.3 203.9h3.6v1h-3.6zM54.4 203.8h4.4v.5h-4.4zM54.4 202.7h4.4v.5h-4.4z"/>
<path d="M32.6 237.2h4.4v.5h-4.4zM32.6 236.1h4.4v.5h-4.4zM53.9 255.7h5.5v1.9h-5.5zM116.2 251h3.6v.9h-3.6zM145.8 248.1h4.4v.5h-4.4zM145.8 247h4.4v.5h-4.4zM12.8 270.6h4.4v.5h-4.4zM12.8 269.5h4.4v.5h-4.4zM24.2 270.7h3.5v1h-3.5z"/>
</g>
<path d="M58 19.3h10.9v8.2h-10.9zM125.5 20h10.9v10.9h-10.9zM15 150.3h8.2v13.6h-8.2zM120.7 179.6h16.4v24.6h-16.4z" fill="none" stroke="#000" stroke-width=".44"/>
<path d="M32.8 24.8h1.3M32.8 42.5h1.3" fill="none" stroke="#000" stroke-width=".66"/>
<g fill="#000" stroke="#000" stroke-width=".19">
<circle cx="42.3" cy="24.8" r=".55"/>
<circle cx="52.5" cy="24.8" r=".55"/>
<circle cx="75" cy="23.4" r=".55"/>
<circle cx="83.9" cy="23.4" r=".55"/>
<circle cx="120.1" cy="22.8" r=".55"/>
<circle cx="144.6" cy="28.2" r=".55"/>
<circle cx="154.2" cy="28.2" r=".55"/>
<circle cx="165.8" cy="22.8" r=".55"/>
<circle cx="42.3" cy="42.5" r=".55"/>
<circle cx="52.5" cy="42.5" r=".55"/>
<circle cx="63.5" cy="42.5" r=".55"/>
<circle cx="75" cy="42.5" r=".55"/>
<circle cx="76.4" cy="58.2" r=".55"/>
<circle cx="131" cy="41.8" r=".55"/>
<circle cx="144.6" cy="41.8" r=".55"/>
<circle cx="154.2" cy="41.8" r=".55"/>
<circle cx="46.4" cy="88.2" r=".55"/>
<circle cx="46.4" cy="80" r=".55"/>
<circle cx="55.9" cy="88.2" r=".55"/>
<circle cx="55.9" cy="91" r=".55"/>
<circle cx="64.8" cy="88.2" r=".55"/>
<circle cx="64.8" cy="93.7" r=".55"/>
<circle cx="73" cy="80" r=".55"/>
<circle cx="46.4" cy="107.3" r=".55"/>
<circle cx="55.9" cy="107.3" r=".55"/>
<circle cx="64.8" cy="107.3" r=".55"/>
<circle cx="73" cy="107.3" r=".55"/>
<circle cx="81.2" cy="107.3" r=".55"/>
<circle cx="85.3" cy="101.9" r=".55"/>
<circle cx="85.3" cy="104.6" r=".55"/>
<circle cx="85.3" cy="107.3" r=".55"/>
<circle cx="31.4" cy="155.7" r=".55"/>
<circle cx="40.3" cy="155.7" r=".55"/>
<circle cx="31.4" cy="170.1" r=".55"/>
<circle cx="40.3" cy="170.1" r=".55"/>
<circle cx="49.1" cy="185.8" r=".55"/>
<circle cx="56.6" cy="197.3" r=".55"/>
<circle cx="56.6" cy="191.2" r=".55"/>
<circle cx="157.6" cy="193.3" r=".55"/>
<circle cx="167.1" cy="193.3" r=".55"/>
<circle cx="34.8" cy="229.4" r=".55"/>
<circle cx="131.7" cy="237.6" r=".55"/>
<circle cx="141.2" cy="234.9" r=".55"/>
<circle cx="118" cy="245.8" r=".55"/>
<circle cx="131.7" cy="256" r=".55"/>
<circle cx="141.2" cy="256" r=".55"/>
<circle cx="148" cy="240.3" r=".55"/>
<circle cx="148" cy="256" r=".55"/>
<circle cx="25.9" cy="262.8" r=".55"/>
<circle cx="35.5" cy="268.3" r=".55"/>
<circle cx="35.5" cy="273.7" r=".55"/>
</g>
<g font-size="4">
<text x="32.9" y="9.8">1</text>
<text x="80.2" y="9.8">2</text>
<text x="127.6" y="9.8">3</text>
<text x="175" y="9.8">4</text>
<text x="6.9" y="34.9">A</text>
<text x="200.6" y="34.9">A</text>
<text x="6.9" y="81.1">B</text>
<text x="200.6" y="81.1">B</text>
<text x="6.8" y="127.2">C</text>
<text x="200.5" y="127.2">C</text>
<text x="6.8" y="173.4">D</text>
<text x="200.5" y="173.4">D</text>
<text x="6.9" y="219.5">E</text>
<text x="200.6" y="219.5">E</text>
<text x="7" y="265.7">F</text>
<text x="200.7" y="265.7">F</text>
<text x="32.9" y="290.8">1</text>
<text x="80.2" y="290.8">2</text>
<text x="127.6" y="290.8">3</text>
<text x="175" y="290.8">4</text>
</g>
<g font-size="3.9">
<text x="157.6" y="275.1">Controller</text>
<text x="157.3" y="286.1">Sheet:</text>
<text x="171.9" y="286">1/1</text>
</g>
<g font-size="3.5">
<text x="157.6" y="280.6">27.12.20</text>
<text x="172" y="280.6">21:36</text>
</g>
<g font-size="2.7">
<text x="61.4" y="18">IC1</text>
<text x="67.5" y="18">MC33375-5.0</text>
<text x="127.6" y="18">IC2</text>
<text x="137.1" y="18">AMS1117-3.3</text>
<text x="43" y="18.4">R1</text>
<text x="49.4" y="18.4">20k</text>
<text x="74" y="21.7">C3</text>
<text x="81.7" y="21.5">C4</text>
<text x="43.3" y="29.2">C1</text>
<text x="53.1" y="29">C2</text>
<text x="114.9" y="31.9">C5</text>
<text x="145.8" y="32.5">C6</text>
<text x="155.8" y="32.6">C7</text>
<text x="167" y="31.8">C8</text>
<text x="35.3" y="39.7" transform="rotate(-90 35.3 39.7)">Power 9V</text>
<text x="39.2" y="38.8" transform="rotate(-90 39.2 38.8)">10uF/16V</text>
<text x="50.7" y="38.6" transform="rotate(-90 50.7 38.6)">47uF/16V</text>
<text x="72.6" y="38.2" transform="rotate(-90 72.6 38.2)">10uF/16V</text>
<text x="81.3" y="38.6" transform="rotate(-90 81.3 38.6)">220uF/10V</text>
<text x="114.2" y="46.2">10uF/16V</text>
<text x="138.3" y="46.1">22uF/16V</text>
<text x="153.7" y="46.2">100nF</text>
<text x="164.9" y="46.1">22uF/16V</text>
<text x="64.1" y="52.5">R2</text>
<text x="69.7" y="52.3">10k</text>
<text x="92.1" y="54.1">IC3</text>
<text x="78" y="62.6">C9</text>
<text x="182.7" y="65.6">Att Left</text>
<text x="78" y="68">10nF</text>
<text x="180.6" y="90.1">Att Right</text>
<text x="41.2" y="100.1">C10</text>
<text x="50.8" y="100.1">C11</text>
<text x="59.6" y="100.1">C12</text>
<text x="67.8" y="100.1">C13</text>
<text x="76" y="100.1">C14</text>
<text x="41.9" y="111">100nF</text>
<text x="52.1" y="111">100nF</text>
<text x="61.7" y="111">100nF 100nF</text>
<text x="80.1" y="111">100nF</text>
<text x="15" y="123.5">AVR ISP</text>
<text x="15" y="149.6">X6</text>
<text x="174.5" y="152.2">Expansion</text>
<text x="32.6" y="161.4">C15</text>
<text x="41.9" y="161.5">C16</text>
<text x="92.1" y="156.4">ATMEGA324P-AU</text>
<text x="15" y="166.7">Led ring</text>
<text x="41.9" y="168.3">100nF</text>
<text x="27.8" y="175">22uF/16V</text>
<text x="120.7" y="178.8">IC4</text>
<text x="55.3" y="184.1">R7</text>
<text x="171.8" y="182.9">Relays</text>
<text x="33.4" y="189.3">BAT54WS</text>
<text x="55.3" y="189.3">100</text>
<text x="37.5" y="193.6">D1</text>
<text x="58.3" y="193.5">LED1</text>
<text x="71.6" y="195.7">R8</text>
<text x="159.2" y="197.6">C17</text>
<text x="168.7" y="197.6">C18</text>
<text x="26.7" y="202.1">VS1838</text>
<text x="50.1" y="201">C19</text>
<text x="57.6" y="201">C20</text>
<text x="71.6" y="200.9">5k6</text>
<text x="159.2" y="203.1">100nF</text>
<text x="168.7" y="203.1">10uF/16V</text>
<text x="46.7" y="208" transform="rotate(-90 46.7 208)">10uF/16V</text>
<text x="58.3" y="207.2">10nF</text>
<text x="120.7" y="206.9">ULN2003AD</text>
<text x="38.2" y="221.7">R10</text>
<text x="22.5" y="227.8">R12</text>
<text x="38.2" y="226.8">10k</text>
<text x="128.2" y="222.7">R9</text>
<text x="135.1" y="222.7">100</text>
<text x="22.5" y="232.9">20k</text>
<text x="122.8" y="232.9">10k</text>
<text x="122.8" y="230.5">R15</text>
<text x="131" y="232.9">10k</text>
<text x="131.6" y="230.5">R13</text>
<text x="146.4" y="229" transform="rotate(-90 146.4 229)">10k</text>
<text x="151.5" y="229.4" transform="rotate(-90 151.5 229.4)">R11</text>
<text x="36.4" y="235.1">C21</text>
<text x="21.2" y="240.9" transform="rotate(-90 21.2 240.9)">R14</text>
<text x="36.4" y="240.6">10nF</text>
<text x="179.1" y="242.4" transform="rotate(-90 179.1 242.4)">R16</text>
<text x="184.3" y="242.4" transform="rotate(-90 184.3 242.4)">5k6</text>
<text x="99.3" y="249.9">Encoder</text>
<text x="119" y="248.1">C22</text>
<text x="130" y="251.2" transform="rotate(-90 130 251.2)">R17</text>
<text x="135.2" y="251.2" transform="rotate(-90 135.2 251.2)">20k</text>
<text x="139.6" y="251.2" transform="rotate(-90 139.6 251.2)">R18</text>
<text x="144.7" y="251.2" transform="rotate(-90 144.7 251.2)">20k</text>
<text x="149.7" y="251.5">10nF</text>
<text x="149.7" y="246">C23</text>
<text x="184.6" y="253.4" transform="rotate(-90 184.6 253.4)">LED2</text>
<text x="27.2" y="261.6">22uF/16V</text>
<text x="115.6" y="259.7">10uF/16V</text>
<text x="16.7" y="267.9">C24</text>
<text x="27.2" y="267.8">C25</text>
<text x="16.7" y="274">100nF</text>
</g>
<g font-size="2.3">
<text x="26.5" y="25.6">X1-1</text>
<text x="26.5" y="43.3">X1-2</text>
<text x="88.3" y="57.8">4</text>
<text x="94.6" y="59">RESET</text>
<text x="112.5" y="59">(ADC0/PCINT0)PA0</text>
<text x="138.3" y="57.8">37</text>
<text x="112.5" y="64.5">(ADC2/PCINT2)PA2</text>
<text x="112.5" y="61.7">(ADC1/PCINT1)PA1</text>
<text x="138.3" y="63.3">35</text>
<text x="138.3" y="60.6">36</text>
<text x="88.3" y="66">7</text>
<text x="88.3" y="71.5">8</text>
<text x="94.6" y="67.2">XTAL2</text>
<text x="112.5" y="69.9">(ADC4/PCINT4)PA4</text>
<text x="112.5" y="67.2">(ADC3/PCINT3)PA3</text>
<text x="138.3" y="71.5">32</text>
<text x="138.3" y="68.7">33</text>
<text x="138.3" y="66">34</text>
<text x="181.4" y="68.6">X2-1</text>
<text x="181.4" y="71.3">X2-2</text>
<text x="87" y="76.9">29</text>
<text x="94.6" y="72.7">XTAL1</text>
<text x="112.5" y="75.4">(ADC6/PCINT6)PA6</text>
<text x="112.5" y="72.7">(ADC5/PCINT5)PA5</text>
<text x="138.3" y="76.9">30</text>
<text x="138.3" y="74.2">31</text>
<text x="181.4" y="74">X2-3</text>
<text x="181.4" y="76.8">X2-4</text>
<text x="87" y="79.7">27</text>
<text x="94.6" y="80.9">AVCC</text>
<text x="94.6" y="78.1">AREF</text>
<text x="109.1" y="83.6">(XCK0/T0/PCINT8)PB0</text>
<text x="112.5" y="78.1">(ADC7/PCINT7)PA7</text>
<text x="138.3" y="82.4">40</text>
<text x="181.4" y="79.5">X2-5</text>
<text x="88.3" y="87.8">5</text>
<text x="94.6" y="89">VCC</text>
<text x="106.4" y="89">(INT2/AIN0/PCINT10)PB2</text>
<text x="108.9" y="86.3">(CLKO/T1/PCINT9)PB1</text>
<text x="138.3" y="85.1">41</text>
<text x="138.3" y="87.8">42</text>
<text x="87" y="90.6">17</text>
<text x="87" y="93.3">38</text>
<text x="94.6" y="91.8">VCC</text>
<text x="94.6" y="94.5">VCC</text>
<text x="105.3" y="91.8">(OC0A/AIN1/PCINT11)PB3</text>
<text x="107.2" y="94.5">(OC0B/SS/PCINT12)PB4</text>
<text x="138.3" y="90.6">43</text>
<text x="138.3" y="93.3">44</text>
<text x="181.4" y="93.1">X3-1</text>
<text x="181.4" y="95.9">X3-2</text>
<text x="87" y="101.5">18</text>
<text x="88.3" y="98.8">6</text>
<text x="94.6" y="100">GND</text>
<text x="111.3" y="97.2">(MOSI/PCINT13)PB5</text>
<text x="111.3" y="99.9">(MISO/PCINT14)PB6</text>
<text x="138.3" y="96">1</text>
<text x="138.3" y="98.8">2</text>
<text x="138.3" y="101.5">3</text>
<text x="181.4" y="98.6">X3-3</text>
<text x="181.4" y="101.3">X3-4</text>
<text x="87" y="104.2">28</text>
<text x="87" y="106.9">39</text>
<text x="94.6" y="102.7">GND</text>
<text x="94.6" y="105.4">GND</text>
<text x="112.5" y="102.7">(SCK/PCINT15)PB7</text>
<text x="138.3" y="106.9">19</text>
<text x="181.4" y="104">X3-5</text>
<text x="94.6" y="108.1">GND</text>
<text x="112.3" y="110.9">(SDA/PCINT17)PC1</text>
<text x="112.5" y="113.6">(TCK/PCINT18)PC2</text>
<text x="112.6" y="108.1">(SCL/PCINT16)PC0</text>
<text x="138.3" y="109.7">20</text>
<text x="138.3" y="112.4">21</text>
<text x="112.2" y="116.3">(TMS/PCINT19)PC3</text>
<text x="112.2" y="119">(TDO/PCINT20)PC4</text>
<text x="138.3" y="115.1">22</text>
<text x="138.3" y="117.8">23</text>
<text x="109.4" y="124.5">(TOSC1/PCINT22)PC6</text>
<text x="113.4" y="121.8">(TDI/PCINT21)PC5</text>
<text x="138.3" y="120.6">24</text>
<text x="138.3" y="123.3">25</text>
<text x="19.7" y="126.5">X4-1</text>
<text x="19.7" y="129.3">X4-2</text>
<text x="109.4" y="127.2">(TOSC2/PCINT23)PC7</text>
<text x="138.3" y="131.5">9</text>
<text x="138.3" y="126">26</text>
<text x="19.7" y="132">X4-3</text>
<text x="19.7" y="134.7">X4-4</text>
<text x="19.7" y="137.5">X4-5</text>
<text x="110.9" y="132.7">(RXD0/PCINT24)PD0</text>
<text x="111.2" y="135.4">(TXD0/PCINT25)PD1</text>
<text x="138.3" y="134.2">10</text>
<text x="138.3" y="136.9">11</text>
<text x="104.1" y="143.6">(XCK1/OC1B/PCINT28)PD4</text>
<text x="105.3" y="138.1">(RXD1/INT0/PCINT26)PD2</text>
<text x="105.5" y="140.9">(TXD1/INT1/PCINT27)PD3</text>
<text x="138.3" y="139.7">12</text>
<text x="138.3" y="142.4">13</text>
<text x="106.3" y="149">(OC2B/ICP/PCINT30)PD6</text>
<text x="110.8" y="146.3">(OC1A/PCINT29)PD5</text>
<text x="138.3" y="145.1">14</text>
<text x="138.3" y="147.9">15</text>
<text x="16.8" y="152.6">DI</text>
<text x="16.8" y="155.4">VCC</text>
<text x="110.8" y="151.8">(OC2A/PCINT31)PD7</text>
<text x="138.3" y="150.6">16</text>
<text x="175.3" y="155.2">X5-1</text>
<text x="16.8" y="158.1">GND</text>
<text x="16.8" y="160.8">DO</text>
<text x="175.3" y="157.9">X5-2</text>
<text x="175.3" y="160.7">X5-3</text>
<text x="116.9" y="182">1</text>
<text x="116.9" y="184.7">2</text>
<text x="123.2" y="183.2">I1</text>
<text x="123.2" y="185.9">I2</text>
<text x="131.5" y="183.2">O1</text>
<text x="131.5" y="185.9">O2</text>
<text x="139.6" y="182">16</text>
<text x="139.6" y="184.7">15</text>
<text x="172.6" y="185.9">X7-1</text>
<text x="27.4" y="186.6">V+</text>
<text x="116.9" y="187.4">3</text>
<text x="116.9" y="190.1">4</text>
<text x="123.2" y="188.6">I3</text>
<text x="123.2" y="191.3">I4</text>
<text x="131.5" y="188.6">O3</text>
<text x="131.5" y="191.3">O4</text>
<text x="139.6" y="187.4">14</text>
<text x="139.6" y="190.1">13</text>
<text x="172.6" y="188.6">X7-2</text>
<text x="172.6" y="191.3">X7-3</text>
<text x="25.1" y="197.5">GND</text>
<text x="25.4" y="192">OUT</text>
<text x="116.9" y="192.9">5</text>
<text x="116.9" y="195.6">6</text>
<text x="123.2" y="194.1">I5</text>
<text x="123.2" y="196.8">I6</text>
<text x="131.5" y="194.1">O5</text>
<text x="131.5" y="196.8">O6</text>
<text x="139.6" y="192.9">12</text>
<text x="139.6" y="195.6">11</text>
<text x="172.6" y="194.1">X7-4</text>
<text x="116.9" y="198.3">7</text>
<text x="116.9" y="201.1">8</text>
<text x="123.2" y="199.5">I7</text>
<text x="123.2" y="202.3">GND CD+</text>
<text x="131.5" y="199.5">O7</text>
<text x="139.6" y="198.3">10</text>
<text x="139.6" y="201.1">9</text>
<text x="103.6" y="238.4">X8-4</text>
<text x="103.6" y="235.7">X8-5</text>
<text x="103.6" y="243.9">X8-2</text>
<text x="103.6" y="241.1">X8-3</text>
<text x="103.6" y="246.6">X8-1</text>
<text x="40.6" y="262.4">2</text>
<text x="46.9" y="263.6">3V3</text>
<text x="61.8" y="263.6">NC3</text>
<text x="71.4" y="262.4">28</text>
<text x="40.6" y="265.2">3</text>
<text x="40.6" y="267.9">4</text>
<text x="46.9" y="266.4">GND2</text>
<text x="46.9" y="269.1">GND</text>
<text x="39.3" y="273.4">16</text>
<text x="46.9" y="274.6">NC</text>
<text x="55.9" y="274.5">GPIOSDA</text>
<text x="56.1" y="271.8">GPIOSCL</text>
<text x="71.4" y="273.4">17</text>
<text x="71.4" y="270.6">18</text>
</g>
<g font-size="1.9">
<text x="58.4" y="22.1">EN</text>
<text x="112.5" y="23.4">5V0</text>
<text x="126.2" y="23.4">IN</text>
<text x="131.6" y="23.4">OUT</text>
<text x="178.7" y="23.4">3V3/DISP</text>
<text x="58.5" y="25.3">IN</text>
<text x="61.3" y="26.7">GND</text>
<text x="64.5" y="24.1">OUT</text>
<text x="87.3" y="24.1">5V0</text>
<text x="131.6" y="27.8">TAB</text>
<text x="178.7" y="28.9">3V3/MCU</text>
<text x="51.9" y="31.2" transform="rotate(-90 51.9 31.2)">+</text>
<text x="83.3" y="31.2" transform="rotate(-90 83.3 31.2)">+</text>
<text x="128.8" y="30.1">GND</text>
<text x="144" y="33.2" transform="rotate(-90 144 33.2)">+</text>
<text x="165.1" y="33.2" transform="rotate(-90 165.1 33.2)">+</text>
<text x="49" y="54.8">3V3/MCU</text>
<text x="50.9" y="58.9">RESET</text>
<text x="141.9" y="57.5">DISPL_SDA</text>
<text x="141.9" y="65.7">LUMINANCE_MCU</text>
<text x="141.9" y="60.3">DISPL_SCL</text>
<text x="141.9" y="68.4">RELAY_SS_MCU</text>
<text x="141.9" y="71.2">RELAY_ON_MCU</text>
<text x="167.8" y="69.8">ATT_DO</text>
<text x="168" y="67.1">ATT_CS_L</text>
<text x="141.9" y="73.9">RELAY_AUX_MCU</text>
<text x="167.6" y="75.3">DGND</text>
<text x="167.7" y="72.5">ATT_CLK</text>
<text x="167.8" y="78">5V0</text>
<text x="14.2" y="80.7">3V3/MCU</text>
<text x="141.9" y="87.5">IR_MCU</text>
<text x="141.9" y="95.7">ISP_MOSI</text>
<text x="141.9" y="90.3">GPIO1</text>
<text x="141.9" y="93">GPIO0</text>
<text x="167.6" y="91.6">ATT_CS_R</text>
<text x="167.8" y="94.4">ATT_DO</text>
<text x="141.9" y="101.2">ISP_SCK</text>
<text x="141.9" y="98.5">ISP_MISO</text>
<text x="167.6" y="99.8">DGND</text>
<text x="167.7" y="97.1">ATT_CLK</text>
<text x="167.8" y="102.5">5V0</text>
<text x="145.3" y="117.3">R3</text>
<text x="172.6" y="117.5">ATT_CS_L</text>
<text x="144.6" y="120.4">330</text>
<text x="144.6" y="125.9">330</text>
<text x="145.3" y="122.8">R5</text>
<text x="154.8" y="123.1">330</text>
<text x="155.5" y="120">R4</text>
<text x="155.5" y="125.5">R6</text>
<text x="172.6" y="123">ATT_DO</text>
<text x="172.6" y="125.7">ATT_CLK</text>
<text x="172.6" y="120.3">ATT_CS_R</text>
<text x="31.4" y="129.1">ISP_MOSI</text>
<text x="31.4" y="126.4">DGND</text>
<text x="31.4" y="131.9">ISP_MISO</text>
<text x="154.8" y="128.6">330</text>
<text x="31.4" y="134.6">ISP_SCK</text>
<text x="31.4" y="137.3">RESET</text>
<text x="143.2" y="136.6">ENC_A_MCU</text>
<text x="143.2" y="139.4">ENC_B_MCU</text>
<text x="143.2" y="142.1">ENC_BTN</text>
<text x="143.2" y="147.6">BL_DATA</text>
<text x="56.6" y="153.7">BL_DATA</text>
<text x="163.7" y="153.7">GPIO1</text>
<text x="30.8" y="161.4" transform="rotate(-90 30.8 161.4)">+</text>
<text x="56.6" y="156.4">3V3/DISP</text>
<text x="163.7" y="156.4">GPIO0</text>
<text x="172.6" y="178.9">5V0</text>
<text x="36.2" y="184.4">5V/IR</text>
<text x="100.3" y="184.5">RELAY_SS_MCU</text>
<text x="161.4" y="184.5">RELAY_SS</text>
<text x="83.9" y="191.9">IR_MCU</text>
<text x="88" y="186.4">5V0</text>
<text x="100.3" y="190">RELAY_ON_MCU</text>
<text x="160" y="190">RELAY_AUX</text>
<text x="161.1" y="187.3">RELAY_ON</text>
<text x="98.9" y="194.8">RELAY_AUX_MCU</text>
<text x="167.8" y="192.7">5V0</text>
<text x="48.5" y="201.7" transform="rotate(-90 48.5 201.7)">+</text>
<text x="83.2" y="198">3V3/MCU</text>
<text x="149.4" y="205.7">5V0</text>
<text x="156.2" y="219.9">5V0</text>
<text x="50.9" y="223.8">3V3/MCU</text>
<text x="156.2" y="222.6">3V3/MCU</text>
<text x="42.3" y="230.1">LUMINANCE_MCU</text>
<text x="181.4" y="229.4" transform="rotate(-90 181.4 229.4)">3V3/MCU</text>
<text x="156.2" y="238.3">ENC_B_MCU</text>
<text x="156.2" y="235.5">ENC_A_MCU</text>
<text x="156.2" y="241">ENC_BTN</text>
<text x="117.4" y="248.7" transform="rotate(-90 117.4 248.7)">+</text>
<text x="79.1" y="257.4">3V3/DISP</text>
<text x="25.3" y="268.5" transform="rotate(-90 25.3 268.5)">+</text>
<text x="77.1" y="274.4">DISPL_SDA</text>
<text x="77.1" y="271.7">DISPL_SCL</text>
</g>
<g font-size=".6">
<text x="39.1" y="191.4">SpiceOrder 2</text>
<text x="44.6" y="191.4">SpiceOrder 1</text>
</g>
</svg>
